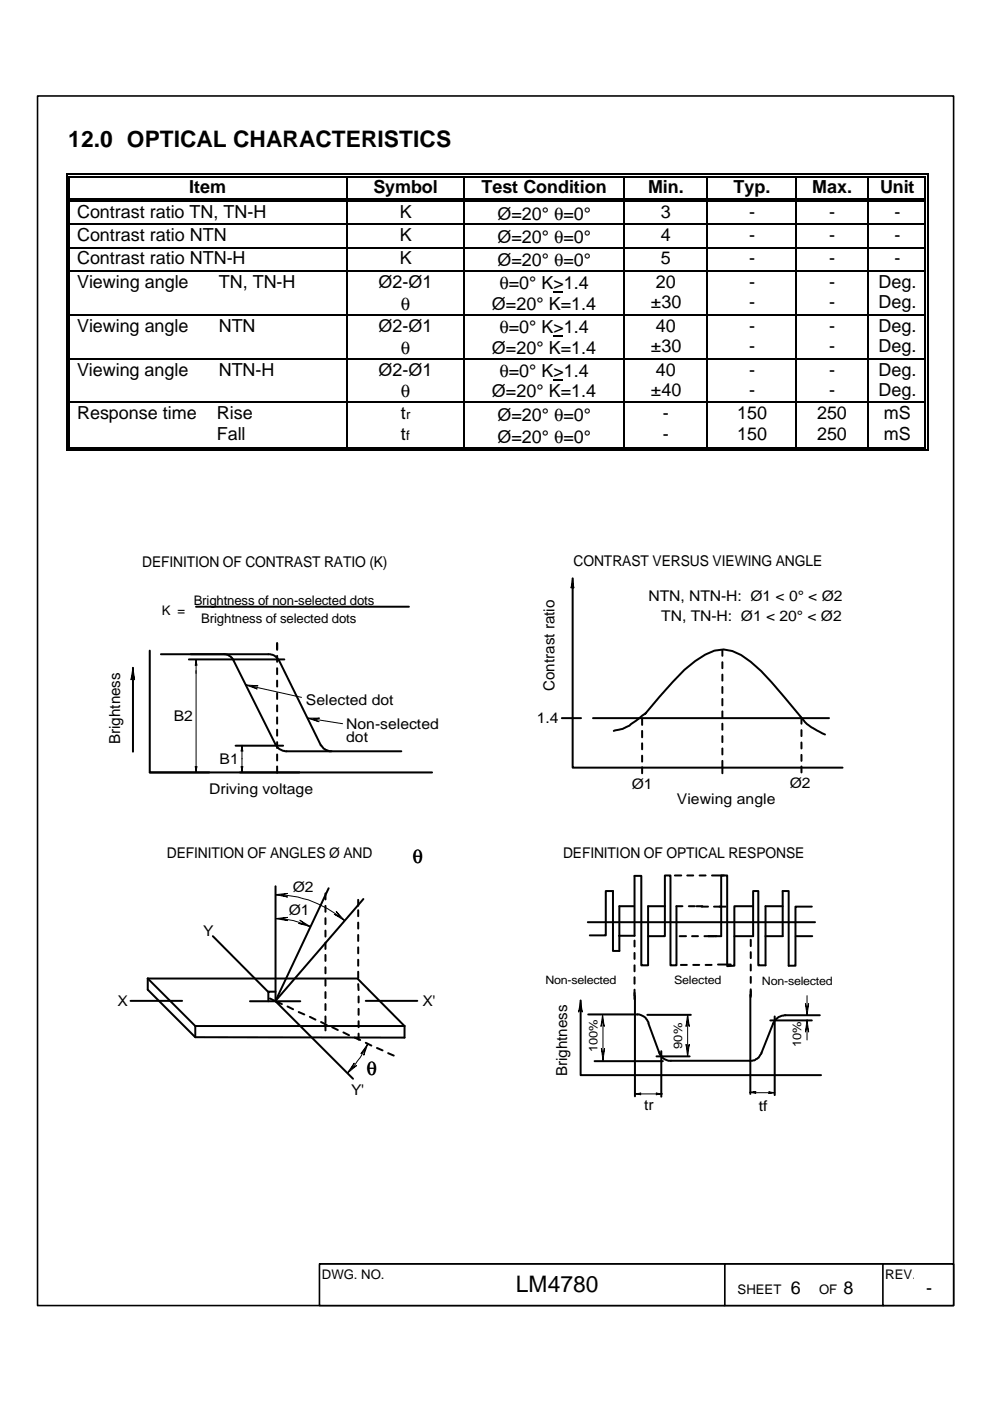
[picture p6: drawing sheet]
<svg xmlns="http://www.w3.org/2000/svg" width="210mm" height="297mm" viewBox="0 0 210 297" stroke-linecap="round" stroke-linejoin="round" font-family="sans-serif">
<path d="M8 20.3h194.2v256.5h-194.2z" fill="#fff" stroke="#000" stroke-width=".34"/>
<path d="M67.6 268h119.6" fill="none" stroke="#000" stroke-width=".34"/>
<g fill="#fff" stroke="#000" stroke-width=".34">
<path d="M83.9 269.3h57.3v6.3h-57.3z"/>
<path d="M153.6 268h33.7v8.8h-33.7z"/>
<path d="M67.7 268h86v8.8h-86z"/>
</g>
<path d="M83.9 269.3h68.4v6.2h-68.4z" fill="#fff"/>
<path d="M187.2 268h14.9" fill="none" stroke="#000" stroke-width=".34"/>
<path d="M187.2 268h15v8.8h-15z" fill="#fff" stroke="#000" stroke-width=".34"/>
<g fill="#fff">
<path d="M193.9 270.5h6.3v5.6h-6.3z"/>
<path d="M14.1 26.5h181.8v72.2h-181.8z"/>
</g>
<g fill="#000">
<path d="M14.1 36.9h.2v.7h-.2zM14.1 36.9h.7v.2h-.7zM14.6 37.4h.2v.2h-.2zM73.4 36.9h.8v.2h-.8zM73.4 37.4h.8v.2h-.8zM98.3 36.9h.8v.2h-.8zM98.3 37.4h.8v.2h-.8zM132.2 36.9h.7v.2h-.7zM132.2 37.4h.7v.2h-.7zM149.9 36.9h.7v.2h-.7zM149.9 37.4h.7v.2h-.7zM168.7 36.9h.8v.2h-.8z"/>
<path d="M168.7 37.4h.8v.2h-.8zM183.9 36.9h.8v.2h-.8zM183.9 37.4h.8v.2h-.8zM196.1 36.9h.7v.2h-.7zM196.1 37.4h.2v.2h-.2zM196.6 36.9h.2v.7h-.2zM14.1 42h.2v.8h-.2zM14.1 47.4h.2v.3h-.2zM14.1 52.4h.2v.2h-.2zM14.1 57.3h.2v.2h-.2zM14.6 42h.2v.3h-.2zM14.6 42.5h.2v.3h-.2z"/>
<path d="M14.6 47.4h.2v.3h-.2zM14.6 52.4h.2v.2h-.2zM14.6 57.3h.2v.2h-.2zM73.4 42h.8v.3h-.8zM73.4 42.5h.8v.3h-.8zM73.4 47.4h.3v.3h-.3zM73.4 52.4h.3v.2h-.3zM73.4 57.3h.3v.2h-.3zM98.3 42h.8v.3h-.8zM98.3 42.5h.8v.3h-.8zM98.3 47.4h.3v.3h-.3zM98.3 52.4h.3v.2h-.3z"/>
<path d="M98.3 57.3h.3v.2h-.3zM132.2 42h.7v.3h-.7zM132.2 42.5h.7v.3h-.7zM132.2 47.4h.2v.3h-.2zM132.2 52.4h.2v.2h-.2zM132.2 57.3h.2v.2h-.2zM149.9 42h.7v.3h-.7zM149.9 42.5h.7v.3h-.7zM149.9 47.4h.2v.3h-.2zM149.9 52.4h.2v.2h-.2zM149.9 57.3h.2v.2h-.2zM168.7 42h.8v.3h-.8z"/>
<path d="M168.7 42.5h.8v.3h-.8zM168.7 47.4h.3v.3h-.3zM168.7 52.4h.3v.2h-.3zM168.7 57.3h.3v.2h-.3zM183.9 42h.8v.3h-.8zM183.9 42.5h.8v.3h-.8zM183.9 47.4h.2v.3h-.2zM183.9 52.4h.2v.2h-.2zM183.9 57.3h.2v.2h-.2zM196.1 42h.2v.3h-.2zM196.1 42.5h.2v.3h-.2zM196.1 47.4h.2v.3h-.2z"/>
<path d="M196.1 52.4h.2v.2h-.2zM196.1 57.3h.2v.2h-.2zM196.6 42h.2v.8h-.2zM196.6 47.4h.2v.3h-.2zM196.6 52.4h.2v.2h-.2zM196.6 57.3h.2v.2h-.2zM14.1 66.6h.2v.2h-.2zM14.1 75.9h.2v.2h-.2zM14.6 66.6h.2v.2h-.2zM14.6 75.9h.2v.2h-.2zM73.4 66.6h.3v.2h-.3zM73.4 75.9h.3v.2h-.3z"/>
<path d="M98.3 66.6h.3v.2h-.3zM98.3 75.9h.3v.2h-.3zM132.2 66.6h.2v.2h-.2zM132.2 75.9h.2v.2h-.2zM149.9 66.6h.2v.2h-.2zM149.9 75.9h.2v.2h-.2zM168.7 66.6h.3v.2h-.3zM168.7 75.9h.3v.2h-.3zM183.9 66.6h.2v.2h-.2zM183.9 75.9h.2v.2h-.2zM196.1 66.6h.2v.2h-.2zM196.1 75.9h.2v.2h-.2z"/>
<path d="M196.6 66.6h.2v.2h-.2zM196.6 75.9h.2v.2h-.2zM14.1 85.2h.2v.3h-.2zM14.1 94.8h.2v.7h-.2zM14.1 95.3h.7v.2h-.7zM14.6 85.2h.2v.3h-.2zM14.6 94.8h.2v.2h-.2zM73.4 85.2h.3v.3h-.3zM73.4 94.8h.8v.2h-.8zM73.4 95.3h.8v.2h-.8zM98.3 85.2h.3v.3h-.3zM98.3 94.8h.8v.2h-.8z"/>
<path d="M98.3 95.3h.8v.2h-.8zM132.2 85.2h.2v.3h-.2zM132.2 94.8h.7v.2h-.7zM132.2 95.3h.7v.2h-.7zM149.9 85.2h.2v.3h-.2zM149.9 94.8h.7v.2h-.7zM149.9 95.3h.7v.2h-.7zM168.7 85.2h.3v.3h-.3zM168.7 94.8h.8v.2h-.8zM168.7 95.3h.8v.2h-.8zM183.9 85.2h.2v.3h-.2zM183.9 94.8h.8v.2h-.8z"/>
<path d="M183.9 95.3h.8v.2h-.8zM196.1 85.2h.2v.3h-.2zM196.1 95.3h.7v.2h-.7zM196.1 94.8h.2v.2h-.2zM196.6 85.2h.2v.3h-.2zM196.6 94.8h.2v.7h-.2z"/>
</g>
<g fill="none" stroke="#000" stroke-width=".25">
<path d="M14.2 37.6v4.4M14.7 37.6v4.4M14.8 37h58.6M14.8 37.5h58.6M73.5 37.6v4.4M74.2 37h24.1M74.2 37.5h24.1M98.4 37.6v4.4M99.1 37h33.1M99.1 37.5h33.1M132.3 37.6v4.4M132.9 37h17"/>
<path d="M132.9 37.5h17M150 37.6v4.4M150.6 37h18.1M150.6 37.5h18.1M168.9 37.6v4.4M169.5 37h14.4M169.5 37.5h14.4M184 37.6v4.4M184.7 37h11.4M184.7 37.5h11.4M196.2 37.6v4.4M196.7 37.6v4.4"/>
<path d="M14.2 42.8v4.6M14.2 47.7v4.7M14.2 52.6v4.7M14.2 57.5v9.1M14.7 42.8v4.6M14.7 47.7v4.7M14.7 52.6v4.7M14.7 57.5v9.1M14.8 42.1h58.6M14.8 42.7h58.6M14.8 47.6h58.6M14.8 52.5h58.6"/>
<path d="M14.8 57.4h58.6M73.5 42.8v4.6M73.5 47.7v4.7M73.5 52.6v4.7M73.5 57.5v9.1M73.7 47.6h24.6M73.7 52.5h24.6M73.7 57.4h24.6M74.2 42.1h24.1M74.2 42.7h24.1M98.4 42.8v4.6M98.4 47.7v4.7"/>
<path d="M98.4 52.6v4.7M98.4 57.5v9.1M98.6 47.6h33.6M98.6 52.5h33.6M98.6 57.4h33.6M99.1 42.1h33.1M99.1 42.7h33.1M132.3 42.8v4.6M132.3 47.7v4.7M132.3 52.6v4.7M132.3 57.5v9.1M132.4 47.6h17.5"/>
<path d="M132.4 52.5h17.5M132.4 57.4h17.5M132.9 42.1h17M132.9 42.7h17M150 42.8v4.6M150 47.7v4.7M150 52.6v4.7M150 57.5v9.1M150.1 47.6h18.6M150.1 52.5h18.6M150.1 57.4h18.6M150.6 42.1h18.1"/>
<path d="M150.6 42.7h18.1M168.9 42.8v4.6M168.9 47.7v4.7M168.9 52.6v4.7M168.9 57.5v9.1M169 47.6h14.9M169 52.5h14.9M169 57.4h14.9M169.5 42.1h14.4M169.5 42.7h14.4M184 42.8v4.6M184 47.7v4.7"/>
<path d="M184 52.6v4.7M184 57.5v9.1M184.1 47.6h12M184.1 52.5h12M184.1 57.4h12M184.7 42.1h11.4M184.7 42.7h11.4M196.2 42.8v4.6M196.2 47.7v4.7M196.2 52.6v4.7M196.2 57.5v9.1M196.7 42.8v4.6"/>
<path d="M196.7 47.7v4.7M196.7 52.6v4.7M196.7 57.5v9.1M14.2 66.8v9.1M14.2 76.1v9.1M14.7 66.8v9.1M14.7 76.1v9.1M14.8 66.7h58.6M14.8 76h58.6M73.5 66.8v9.1M73.5 76.1v9.1M73.7 66.7h24.6"/>
<path d="M73.7 76h24.6M98.4 66.8v9.1M98.4 76.1v9.1M98.6 66.7h33.6M98.6 76h33.6M117.3 61.9h2.2M117.3 71.2h2.2M132.3 66.8v9.1M132.3 76.1v9.1M132.4 66.7h17.5M132.4 76h17.5M150 66.8v9.1"/>
<path d="M150 76.1v9.1M150.1 66.7h18.6M150.1 76h18.6M168.9 66.8v9.1M168.9 76.1v9.1M169 66.7h14.9M169 76h14.9M184 66.8v9.1M184 76.1v9.1M184.1 66.7h12M184.1 76h12M196.2 66.8v9.1"/>
<path d="M196.2 76.1v9.1M196.7 66.8v9.1M196.7 76.1v9.1M14.2 85.5v9.3M14.7 85.5v9.3M14.8 85.3h58.6M14.8 94.9h58.6M14.8 95.4h58.6M73.5 85.5v9.3M73.7 85.3h24.6M74.2 94.9h24.1M74.2 95.4h24.1"/>
<path d="M98.4 85.5v9.3M98.6 85.3h33.6M99.1 94.9h33.1M99.1 95.4h33.1M117.3 80.5h2.2M132.3 85.5v9.3M132.4 85.3h17.5M132.9 94.9h17M132.9 95.4h17M150 85.5v9.3M150.1 85.3h18.6M150.6 94.9h18.1"/>
<path d="M150.6 95.4h18.1M168.9 85.5v9.3M169 85.3h14.9M169.5 94.9h14.4M169.5 95.4h14.4M184 85.5v9.3M184.1 85.3h12M184.7 94.9h11.4M184.7 95.4h11.4M196.2 85.5v9.3M196.7 85.5v9.3"/>
</g>
<g fill="#fff">
<path d="M178.5 270.5h5v5h-5z"/>
<path d="M167.3 270.5h5v5h-5z"/>
</g>
<g fill="none" stroke="#000" stroke-width=".42">
<path d="M31.7 138v25.8h59.9M34.1 138.7h22.8a2.41 2.41 0 0 1 2.3 1.4l8.9 18a3 3 0 0 0 2.2 1.2M40 139.8h20.3M41.6 128.6h45.1M47.6 138.7a2.44 2.44 0 0 1 1.9 1.4l9 17.9 .7 .8 1.3 .5h24.6M58.8 136.3v1.5M58.8 139.1v1.2M121.4 123.7v39.1h57.2M121.4 122.6v2.1M153.2 137.8v1.3M28.2 141.6v17.8M50 158.1h10"/>
<path d="M58.8 141.7v1.2M58.8 144.3v1.3M58.8 146.9v1.3M58.8 149.5v1.3M58.8 152.1v1.3M58.8 154.7v1.3M58.8 157.3v1.3M58.8 160v1.2M119.1 152.3h4.1M125.7 152.3h50.1M136.1 152.4v1.3M136.1 155v1.3"/>
<path d="M136.1 157.6v1.3M136.7 151.4l6-6.8a22.1 22.1 0 0 1 8.8-6.6 8.3 8.3 0 0 1 7.7 2.3 85.3 85.3 0 0 1 10.8 12M137 151.2l-1.5 1.1a9.7 9.7 0 0 1-5.2 2.6l-.2 .1M153.2 140.4v1.3M153.2 143v1.3M153.2 145.7v1.2M153.2 148.2v1.3M153.2 150.8v1.3M153.2 153.4v1.3M153.2 156.1v1.2M153.2 158.7v1.3M169.9 153.4v-1.2a10.6 10.6 0 0 0 5 3.5"/>
<path d="M169.9 154.8v1.3M169.9 157.4v1.3M31.7 163.8h12.7M50.9 163.8h12.6M58.8 162.5v1.4M136.1 160.2v1.3M136.1 162.7v1.2M153.2 161.3v1.3M153.2 162.7v1.2M169.9 160v1.3M169.9 162.5v1.3M45.1 198.5l11.8 11.8"/>
<path d="M58.4 187.9v24.4M69 189.4v1.3M69 192.1v1.2M69 194.7v1.2M69 197.3v1.3M69 199.8v1.4M69.7 188.3l-11.3 23.9 18.6-21.6M75.9 190.8v1.3M75.9 193v1.3M75.9 195.6v1.3M75.9 198.2v1.3M124.6 195.5h48.2"/>
<path d="M134.5 192.1h-3.2v9.5h-1.3v-12.7h-1.6v9.4h-3.3M134.5 199.4v1.3M141 192.1h-3.6v12.6h-1.4v-19h-1.5v12.7h-3.3M143.1 185.6h1.3M144.1 198.5h1.4M144.7 192.1h-1.3v12.6h-1.2v-19.1h-1.2v12.9h-3.6M145.7 185.6h1.3M146 192.1h1.3M146.7 198.5h1.3M147.7 192.1h1.2M148.3 185.6h1.3M148.8 192.2h1.3"/>
<path d="M149.4 198.5h2.5M150.2 198.5h1.3M151 185.6h2.5M151.4 192.2h2.4M159.2 199.2v1.4M159.7 192.1h-4v12.7h-1.5v-19.2h-1.3v12.9h-1.3M165.9 192.1h-3.6v12.6h-1.5v-15.8h-1.1v9.6h-4M168.7 198.5h3.5M172.1 192.2h-3.4v12.6h-1.5v-15.9h-1.3v9.6h-3.6M27.7 212.2h10.9M31.3 207.5l10.1 10v2.4M31.3 207.5h44.5l10 10"/>
<path d="M31.3 207.5v2.3l10.1 10.1 44.4 .1v-2.5M41.4 217.5h44.4M53 212.3h10.7M57.2 211.7l1.2 .6M58.4 210.3h-1.5v2M58.4 212.3l16.4 16.4M58.6 212.4l1.2 .5M61 213.4l1.1 .6M63.3 214.6l1.2 .5M65.7 215.6l1.2 .6M68.1 216.7l1.2 .6M69 202.5v1.2"/>
<path d="M69 205.1v1.3M69 207.7v1.3M69 210.3v1.3M69 212.9v1.3M69 215.5v1.3M69 217.2v1.3M70.4 217.8l1.2 .6M72.8 218.9l1.2 .6M75.2 220l1.2 .5M75.9 208.6l.1 1.3M75.9 200.9v1.2M75.9 203.5v1.3"/>
<path d="M75.9 206v1.4M76 211.3v1.2M76 213.9v1.3M76 216.5v1.3M76 219.1v1.3M77.6 212.2h10.9M123.1 212.1v15.9h51M124.7 215.1h10.5a2.41 2.41 0 0 1 2.3 1.8M134.5 202v1.3M134.5 204.7v1.2M134.5 207.2v1.4M134.5 209.8v2.1"/>
<path d="M134.6 211.2v21.2M137.2 215.2h9.3M137.5 217l2.4 6.5M144.4 204.6h1.2M147 204.6h1.3M149.6 204.6h1.3M152.2 204.5h1.3M153.7 204.5h1.2M159.1 210.9v21M159.2 201.9v1.2M159.2 204.5v1.3M159.2 207.1v1.3"/>
<path d="M159.2 209.7v1.7M163.3 216.4h8.8M164.3 215.5v16.7M166.5 215.3h7.3M166.5 215.3h-.4a2.77 2.77 0 0 0-2.2 1.7l-2.4 6.2a2.54 2.54 0 0 1-2.5 1.7h-16.8a2.39 2.39 0 0 1-2.4-1.9M77.6 221.1l1.1 .6M79.9 222.2l1.2 .5M82.3 223.3l1.2 .5M126.1 225h14.4M139.2 224h7M140.2 222.9v9.6"/>
</g>
<g fill="none" stroke="#000" stroke-width=".21">
<path d="M41.6 139.8l.1 1.3-.1-.6-.2 .6zM41.6 139.8v3M121.4 122.6l.3 2.1-.3-1.1-.3 1.1zM28.2 141.6l.3 2.5-.3-1.2-.4 1.2zM41.6 142.2v21.6M51.3 158l.2 1.3-.2-.7-.2 .7zM51.3 158v2.9M52.2 145.2l2.5 .2-1.3 .1 1.1 .6zM52.2 145.2l11.7 2.7M65.2 152.3h2.5l-1.3 .2 1.2 .5zM65.2 152.3l7.4 1.1M41.4 162.5l.2 .6 .1-.6-.1 1.3z"/>
<path d="M51.1 162.5l.2 .6 .2-.6-.2 1.2zM51.3 160.8v2.9M58.4 189.8a21.4 21.4 0 0 1 14.7 5.4M58.4 189.7l2.6-.3-1.3 .4 1.3 .4zM58.4 189.7l1.2 .1M58.4 194.8l2.6-.3-1.3 .3 1.3 .4zM58.4 194.8h.5M58.4 194.8a18.1 18.1 0 0 1 7.4 1.7M63.6 195.1l2.2 1.4-2.5-.7 1.3 .1zM65.3 196.3l.5 .2M71.3 193.2l1.8 2-2.2-1.4 1.2 .5zM72.7 194.8l.4 .4"/>
<path d="M123.1 212.1l.3 2.5-.3-1.2-.4 1.2zM127.8 215.2l.3 2.4-.3-1.2-.4 1.2zM127.8 215.2v1.3M127.8 216.2v8.6M145.8 215.1l.3 2.5-.3-1.2-.3 1.2zM145.8 215.1v7.9M170.8 212.8l.3 1.2 .3-1.2-.3 2.5zM171.1 211.1v4.2M171.1 216.3l.3 2.5-.3-1.3-.3 1.3zM171.1 216.3v4.2M74 227.1l-.3 .4M75.1 225.4l-.6 1.1 1.1-.6-1.9 1.6z"/>
<path d="M78 221.3l-.9 2.4 .3-1.3-.9 1zM78 221.3l-.2 .4M78 221.3l-.4 .6a19.2 19.2 0 0 1-3.9 5.6M127.5 222.3l.3 1.2 .4-1.2-.4 2.5zM134.6 231.9l1.3-.1-.6 .1 .6 .2zM134.6 231.9h4.7M139.1 231.8l1.3 .1-1.3 .2 .7-.2zM139.2 231.9h1.2M145.5 221.4l.3 1.3 .3-1.3-.3 2.6zM145.8 222.6v1.4M159 231.6l1.3-.2-.6 .2 .6 .2zM159 231.6h1.2"/>
<path d="M159.4 231.7h4.9M163 231.5l1.3 .2-1.3 .1 .6-.1z"/>
</g>
<g font-size="4.8">
<text x="14.5" y="31.3">12.0 OPTICAL CHARACTERISTICS</text>
<text x="109.4" y="274">LM4780</text>
</g>
<g font-size="4.1">
<text x="87.5" y="183.1">θ</text>
<text x="77.8" y="227.9">θ</text>
</g>
<g font-size="3.8">
<text x="40.1" y="41">Item</text>
<text x="79.2" y="41">Symbol</text>
<text x="102.1" y="41">Test Condition</text>
<text x="137.4" y="41">Min.</text>
<text x="155.5" y="41">Typ.</text>
<text x="172.2" y="41">Max.</text>
<text x="186.6" y="41">Unit</text>
<text x="16.3" y="46.3">Contrast ratio TN, TN-H</text>
<text x="84.8" y="46.3">K</text>
<text x="105.5" y="46.6">Ø=20° θ=0°</text>
<text x="140.1" y="46.3">3</text>
<text x="158.8" y="46.3">-</text>
<text x="175.8" y="46.3">-</text>
<text x="189.7" y="46.3">-</text>
<text x="16.3" y="51.2">Contrast ratio NTN</text>
<text x="84.8" y="51.2">K</text>
<text x="105.5" y="51.5">Ø=20° θ=0°</text>
<text x="140.1" y="51.2">4</text>
<text x="158.8" y="51.2">-</text>
<text x="175.8" y="51.2">-</text>
<text x="189.7" y="51.2">-</text>
<text x="16.3" y="56.1">Contrast ratio NTN-H</text>
<text x="84.8" y="56.1">K</text>
<text x="105.5" y="56.4">Ø=20° θ=0°</text>
<text x="140.1" y="56.1">5</text>
<text x="158.8" y="56.1">-</text>
<text x="175.8" y="56.1">-</text>
<text x="189.7" y="56.1">-</text>
<text x="16.3" y="61">Viewing angle</text>
<text x="46.4" y="61">TN, TN-H</text>
<text x="80.3" y="61">Ø2-Ø1</text>
<text x="85" y="65.6">θ</text>
<text x="104.3" y="65.6">Ø=20° K=1.4</text>
<text x="105.9" y="61.3">θ=0° K&gt;1.4</text>
<text x="138" y="65.4">±30</text>
<text x="139" y="61">20</text>
<text x="158.8" y="61">-</text>
<text x="158.8" y="65.4">-</text>
<text x="175.8" y="61">-</text>
<text x="175.8" y="65.4">-</text>
<text x="186.3" y="61">Deg.</text>
<text x="186.3" y="65.4">Deg.</text>
<text x="16.3" y="70.3">Viewing angle</text>
<text x="46.4" y="70.3">NTN</text>
<text x="80.3" y="70.3">Ø2-Ø1</text>
<text x="105.9" y="70.6">θ=0° K&gt;1.4</text>
<text x="139" y="70.3">40</text>
<text x="158.8" y="70.3">-</text>
<text x="175.8" y="70.3">-</text>
<text x="186.3" y="70.3">Deg.</text>
<text x="85" y="75">θ</text>
<text x="104.3" y="75">Ø=20° K=1.4</text>
<text x="138" y="74.7">±30</text>
<text x="158.8" y="74.7">-</text>
<text x="175.8" y="74.7">-</text>
<text x="186.3" y="74.7">Deg.</text>
<text x="16.3" y="79.6">Viewing angle</text>
<text x="46.4" y="79.6">NTN-H</text>
<text x="80.3" y="79.6">Ø2-Ø1</text>
<text x="105.9" y="80">θ=0° K&gt;1.4</text>
<text x="139" y="79.6">40</text>
<text x="158.8" y="79.6">-</text>
<text x="175.8" y="79.6">-</text>
<text x="186.3" y="79.6">Deg.</text>
<text x="16.3" y="88.9">Response time</text>
<text x="46" y="88.9">Rise</text>
<text x="85" y="84.3">θ</text>
<text x="85" y="88.9">t</text>
<text x="104.3" y="84.3">Ø=20° K=1.4</text>
<text x="105.5" y="89.3">Ø=20° θ=0°</text>
<text x="138" y="84">±40</text>
<text x="140.5" y="88.9">-</text>
<text x="156.3" y="88.9">150</text>
<text x="158.8" y="84">-</text>
<text x="173.2" y="88.9">250</text>
<text x="175.8" y="84">-</text>
<text x="186.3" y="84">Deg.</text>
<text x="187.4" y="88.9">mS</text>
<text x="46" y="93.3">Fall</text>
<text x="85" y="93.3">t</text>
<text x="105.5" y="93.9">Ø=20° θ=0°</text>
<text x="140.5" y="93.3">-</text>
<text x="156.3" y="93.3">150</text>
<text x="173.2" y="93.3">250</text>
<text x="187.4" y="93.3">mS</text>
<text x="167.6" y="274.3">6</text>
<text x="178.8" y="274.3">8</text>
<text x="196.3" y="274.3">-</text>
</g>
<g font-size="3.2">
<text x="117.6" y="146.5" transform="rotate(-90 117.6 146.5)">Contrast ratio</text>
<text x="25.5" y="157.8" transform="rotate(-90 25.5 157.8)">Brightness</text>
<text x="120.2" y="228.2" transform="rotate(-90 120.2 228.2)">Brightness</text>
</g>
<g font-size="3.1">
<text x="30.1" y="120.3">DEFINITION OF CONTRAST RATIO (K)</text>
<text x="121.6" y="120">CONTRAST VERSUS VIEWING ANGLE</text>
<text x="137.5" y="127.4">NTN, NTN-H: Ø1 &lt; 0° &lt; Ø2</text>
<text x="140.2" y="131.7">TN, TN-H: Ø1 &lt; 20° &lt; Ø2</text>
<text x="64.9" y="149.5">Selected dot</text>
<text x="36.8" y="152.9">B2</text>
<text x="73.4" y="154.5">Non-selected</text>
<text x="113.8" y="153.4">1.4</text>
<text x="46.6" y="162">B1</text>
<text x="73.4" y="157.4">dot</text>
<text x="133.9" y="167.2">Ø1</text>
<text x="167.5" y="167.2">Ø2</text>
<text x="44.4" y="168.3">Driving voltage</text>
<text x="143.5" y="170.4">Viewing angle</text>
<text x="35.4" y="182">DEFINITION OF ANGLES Ø AND</text>
<text x="119.4" y="181.8">DEFINITION OF OPTICAL RESPONSE</text>
<text x="62.1" y="189.2">Ø2</text>
<text x="61.2" y="193.9">Ø1</text>
<text x="43.1" y="198.4">Y</text>
<text x="24.9" y="213.4">X</text>
<text x="89.6" y="213.2">X'</text>
<text x="74.4" y="232.1">Y'</text>
<text x="136.6" y="235.4">tr</text>
<text x="160.9" y="235.5">tf</text>
</g>
<g font-size="2.8">
<text x="86.1" y="88.9">r</text>
<text x="86.1" y="93.3">f</text>
<text x="34.3" y="130.3">K =</text>
<text x="41.1" y="128.2">Brightness of non-selected dots</text>
<text x="42.7" y="132.2">Brightness of selected dots</text>
<text x="68.2" y="271.1">DWG. NO.</text>
<text x="156.4" y="274.3">SHEET</text>
<text x="173.7" y="274.3">OF</text>
<text x="187.7" y="271.1">REV.</text>
</g>
<g font-size="2.5">
<text x="115.7" y="208.7">Non-selected</text>
<text x="142.9" y="208.7">Selected</text>
<text x="161.5" y="208.8">Non-selected</text>
<text x="126.7" y="223.1" transform="rotate(-90 126.7 223.1)">100%</text>
<text x="144.6" y="222.4" transform="rotate(-90 144.6 222.4)">90%</text>
<text x="169.8" y="222" transform="rotate(-90 169.8 222)">10%</text>
</g>
</svg>
